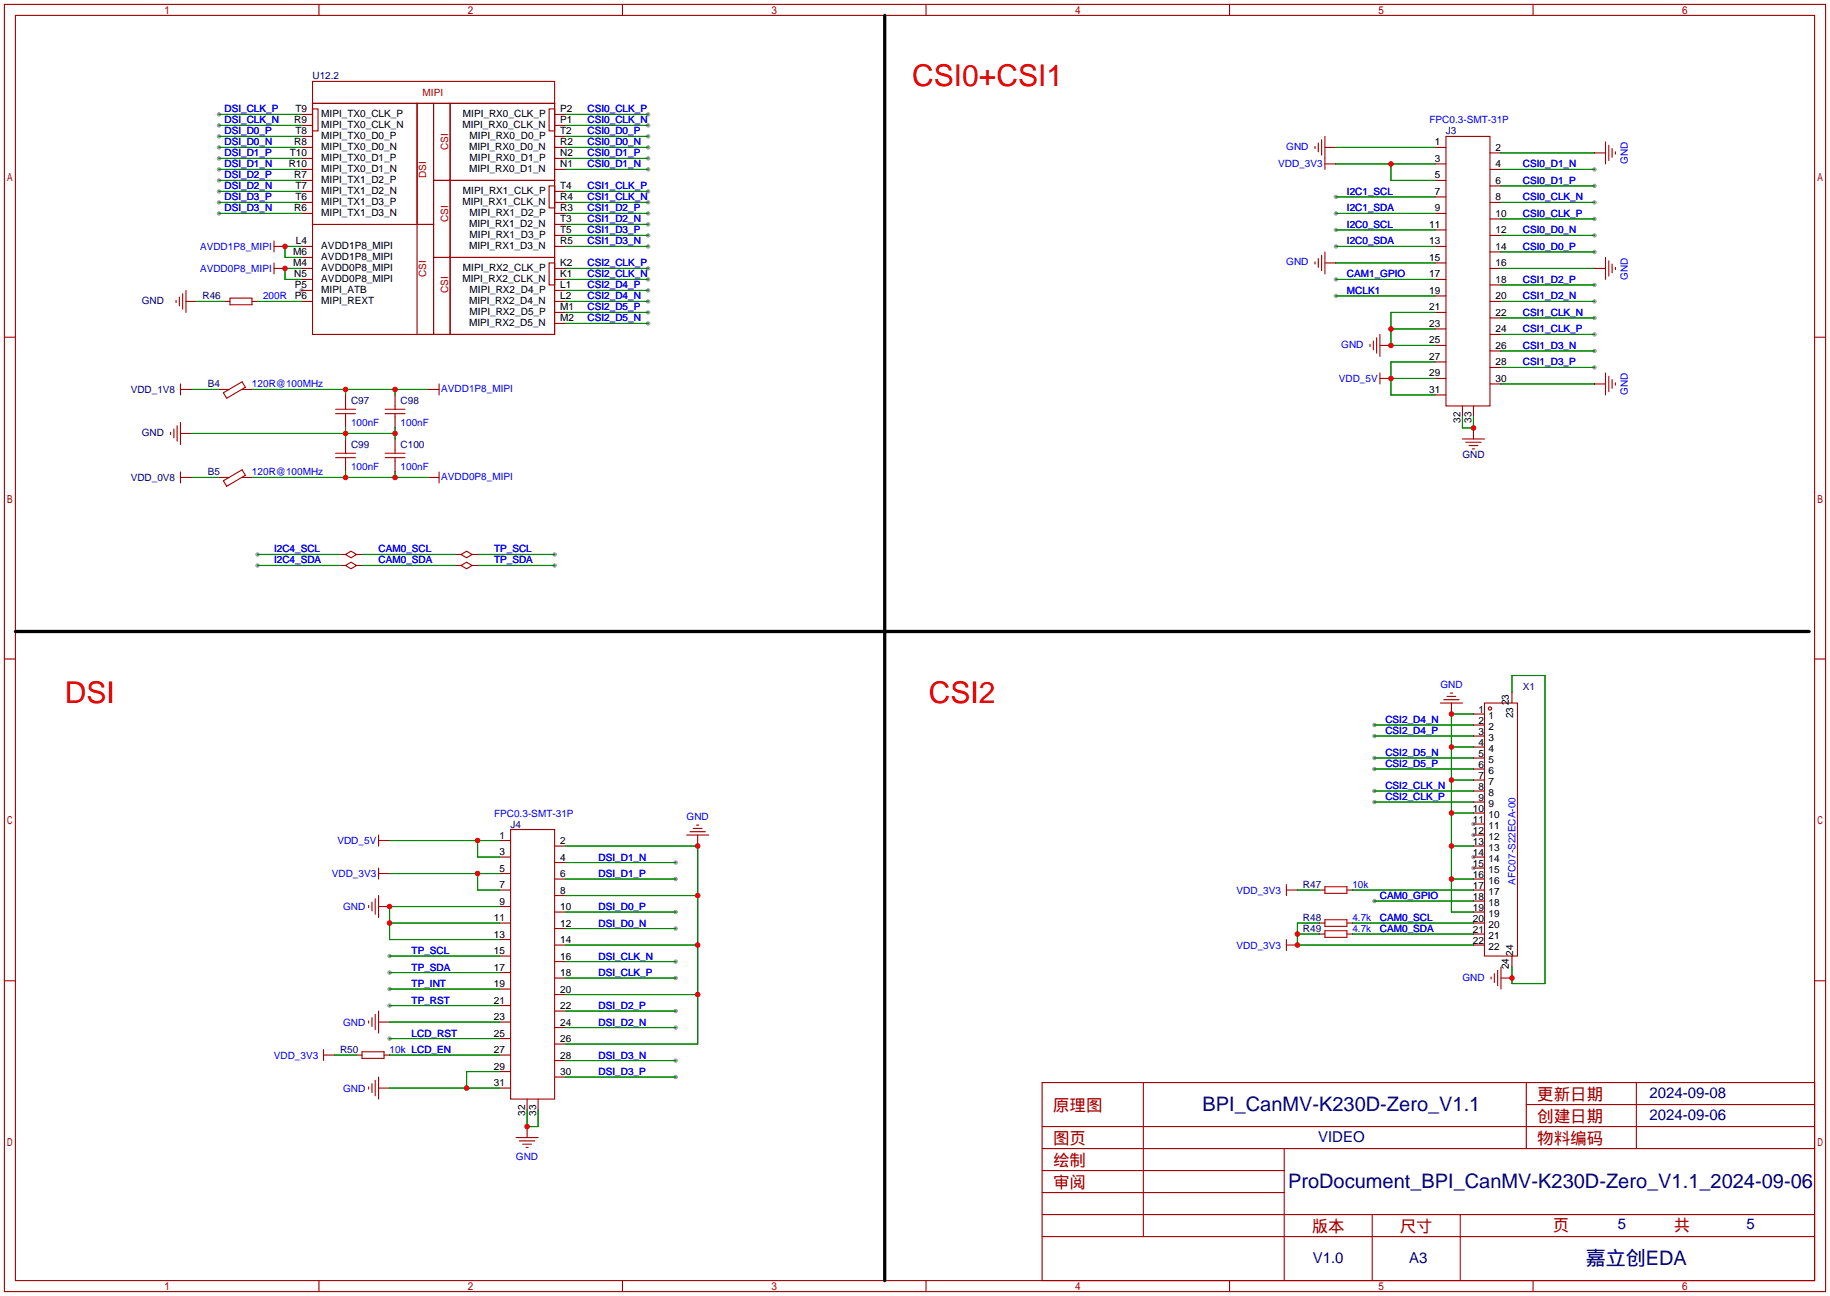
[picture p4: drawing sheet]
<svg xmlns="http://www.w3.org/2000/svg" width="422mm" height="299mm" viewBox="0 0 422 299" stroke-linecap="round" stroke-linejoin="round" font-family="sans-serif">
<g fill="#999">
<circle cx="69.6" cy="67.1" r=".51"/>
<circle cx="340.1" cy="190.2" r=".51"/>
<circle cx="340.1" cy="192.8" r=".51"/>
<circle cx="340.1" cy="197.9" r=".51"/>
<circle cx="340.1" cy="200.4" r=".51"/>
<circle cx="368" cy="39.1" r=".51"/>
<circle cx="368" cy="42.9" r=".51"/>
<circle cx="368" cy="46.7" r=".51"/>
<circle cx="368" cy="50.5" r=".51"/>
<circle cx="368" cy="54.4" r=".51"/>
<circle cx="368" cy="81" r=".51"/>
<circle cx="368" cy="84.8" r=".51"/>
<circle cx="368" cy="73.4" r=".51"/>
<circle cx="368" cy="77.2" r=".51"/>
<circle cx="368" cy="65.8" r=".51"/>
<circle cx="368" cy="69.6" r=".51"/>
<circle cx="368" cy="58.2" r=".51"/>
<circle cx="156" cy="214.4" r=".51"/>
<circle cx="156" cy="210.6" r=".51"/>
<circle cx="156" cy="202.9" r=".51"/>
<circle cx="156" cy="199.1" r=".51"/>
<circle cx="89.9" cy="239.8" r=".51"/>
<circle cx="89.9" cy="232.2" r=".51"/>
<circle cx="89.9" cy="228.3" r=".51"/>
<circle cx="89.9" cy="224.5" r=".51"/>
<circle cx="89.9" cy="220.7" r=".51"/>
<circle cx="156" cy="225.8" r=".51"/>
<circle cx="156" cy="222" r=".51"/>
<circle cx="156" cy="248.7" r=".51"/>
<circle cx="156" cy="244.9" r=".51"/>
<circle cx="156" cy="237.2" r=".51"/>
<circle cx="156" cy="233.4" r=".51"/>
<circle cx="128" cy="128" r=".51"/>
<circle cx="128" cy="130.6" r=".51"/>
<circle cx="317.2" cy="167.4" r=".51"/>
<circle cx="317.2" cy="169.9" r=".51"/>
<circle cx="317.2" cy="175" r=".51"/>
<circle cx="317.2" cy="177.5" r=".51"/>
<circle cx="317.2" cy="182.6" r=".51"/>
<circle cx="317.2" cy="185.2" r=".51"/>
<circle cx="317.2" cy="208" r=".51"/>
<circle cx="149.6" cy="26.4" r=".51"/>
<circle cx="149.6" cy="29" r=".51"/>
<circle cx="149.6" cy="31.5" r=".51"/>
<circle cx="149.6" cy="34" r=".51"/>
<circle cx="149.6" cy="36.6" r=".51"/>
<circle cx="149.6" cy="39.1" r=".51"/>
<circle cx="50.5" cy="26.4" r=".51"/>
<circle cx="50.5" cy="29" r=".51"/>
<circle cx="50.5" cy="31.5" r=".51"/>
<circle cx="50.5" cy="34" r=".51"/>
<circle cx="50.5" cy="36.6" r=".51"/>
<circle cx="50.5" cy="39.1" r=".51"/>
<circle cx="50.5" cy="41.7" r=".51"/>
<circle cx="50.5" cy="44.2" r=".51"/>
<circle cx="50.5" cy="46.7" r=".51"/>
<circle cx="50.5" cy="49.3" r=".51"/>
<circle cx="149.6" cy="44.2" r=".51"/>
<circle cx="149.6" cy="46.7" r=".51"/>
<circle cx="149.6" cy="49.3" r=".51"/>
<circle cx="149.6" cy="51.8" r=".51"/>
<circle cx="149.6" cy="54.4" r=".51"/>
<circle cx="149.6" cy="56.9" r=".51"/>
<circle cx="149.6" cy="62" r=".51"/>
<circle cx="149.6" cy="64.5" r=".51"/>
<circle cx="149.6" cy="67.1" r=".51"/>
<circle cx="149.6" cy="69.6" r=".51"/>
<circle cx="149.6" cy="72.1" r=".51"/>
<circle cx="149.6" cy="74.7" r=".51"/>
<circle cx="308.4" cy="53.1" r=".51"/>
<circle cx="308.4" cy="56.9" r=".51"/>
<circle cx="308.4" cy="64.5" r=".51"/>
<circle cx="308.4" cy="49.3" r=".51"/>
<circle cx="308.4" cy="45.5" r=".51"/>
<circle cx="59.4" cy="130.6" r=".51"/>
<circle cx="59.4" cy="128" r=".51"/>
<circle cx="308.4" cy="68.3" r=".51"/>
</g>
<g fill="none" stroke="#a10000" stroke-width=".25">
<path d="M1 1h420.4v297.2h-420.4zM3.6 3.6h415.2v292.1h-415.2zM72.1 18.8h55.9v5.1h-55.9zM73.6 1v2.6M143.7 1v2.6M213.7 1v2.6M283.8 1v2.6M353.9 1v2.6M72.1 23.9h55.9v53.3h-55.9zM72.1 23.9h24.2v27.9h-24.2zM72.1 25.1h1.3v5.1h-1.3zM96.3 23.9h3.8v27.9h-3.8z"/>
<path d="M100.1 23.9h3.8v17.8h-3.8zM103.9 23.9h24.1v17.8h-24.1zM126.7 25.1h1.3v5.1h-1.3zM303.5 33.8v.5M304.3 33v2.1M305.1 32.3v3.5M305.8 31.5v7.6M305.8 34h2.6M305.8 37.8h2.6M333.8 31.5h10.1v62.2h-10.1zM368 35.3h2.6M370.6 32.8v5"/>
<path d="M371.3 33.5v3.6M372.1 34.3v2M372.9 35.1v.5M63.2 56.9h2.6M63.2 55.6v2.6M96.3 51.8h3.8v25.4h-3.8zM100.1 59.4h3.8v17.8h-3.8zM100.1 41.7h3.8v17.7h-3.8zM103.9 41.7h24.1v17.7h-24.1zM103.9 59.4h24.1v17.8h-24.1zM126.7 42.9h1.3v5.1h-1.3zM304.3 59.7v2"/>
<path d="M305.1 58.9v3.6M305.8 58.2v5M370.6 59.4v5.1M1 77.9h2.6M40.6 69.3v.6M41.4 68.6v2M42.2 67.8v3.6M42.9 67.1v5M53.1 68.8h5.1v1.6h-5.1zM63.2 62h2.6M63.2 60.7v2.5M126.7 60.7h1.3v5.1h-1.3z"/>
<path d="M303.5 60.5v.5M305.8 60.7h2.6M316.2 79.5v.5M317 78.7v2.1M317.8 78v3.5M318.5 77.2v5.1M318.5 79.8h2.6M368 62h2.6M371.3 60.2v3.6M372.1 61v2M372.9 61.7v.5M418.8 77.9h2.6"/>
<path d="M39.4 99.8v.5M40.1 99.1v2M40.9 98.3v3.6M41.7 88.6v2.6M41.7 97.5v5.1M41.7 89.9h1.2M51.6 90.7l4.3-2.6 .7 1.3-4.3 2.5zM77.5 95.5h4.5M77.5 94.5h4.5M79.8 93.7v.8M79.8 95.5v.8M88.9 95.5h4.6"/>
<path d="M88.9 94.5h4.6M91.2 93.7v.8M91.2 95.5v.8M98.8 89.9h2.5M101.3 88.6v2.6M318.5 87.4h2.6M318.5 86.1v2.5M368 88.6h2.6M370.6 86.1v5.1M371.3 86.9v3.5M372.1 87.6v2.1M372.9 88.4v.5"/>
<path d="M41.7 109v2.5M41.7 110.2h1.2M51.6 111l4.3-2.5 .7 1.2-4.3 2.6zM77.5 105.7h4.5M77.5 104.6h4.5M79.8 103.9v.7M79.8 105.7v.7M88.9 105.7h4.6M88.9 104.6h4.6M91.2 103.9v.7M91.2 105.7v.7M98.8 110.2h2.5"/>
<path d="M101.3 109v2.5M337.6 101.3h5M338.3 102.1h3.6M339.1 102.9h2M339.9 103.6h.5M79.8 128l1.2-.7 1.3 .7-1.3 .8zM79.8 130.6l1.2-.8 1.3 .8-1.3 .7zM106.4 128l1.3-.7 1.3 .7-1.3 .8zM106.4 130.6l1.3-.8 1.3 .8-1.3 .7zM1 152.1h2.6M418.8 152.1h2.6M332.5 162.3h5.1"/>
<path d="M333.2 161.5h3.6M334 160.8h2M334.8 160h.5M335 162.3v2.5M342.6 162.3h7.7v58.4h-7.7zM87.4 192.8v2.5M87.4 194.1h2.5M117.9 191.5h10.1v62.2h-10.1zM158.5 192.8h5.1M159.3 192h3.5M160 191.3h2.1M160.8 190.5h.5"/>
<path d="M161 192.8v2.5M85.1 209v.5M85.9 208.3v2M86.6 207.5v3.6M87.4 200.4v2.5M87.4 206.8v5M87.4 209.3h2.5M87.4 201.7h2.5M296.9 218.2h2.6M296.9 204.2v2.6M296.9 216.9v2.6M296.9 205.5h2.6"/>
<path d="M305.8 204.7h5.1v1.5h-5.1zM305.8 212.3h5.1v1.6h-5.1zM305.8 214.9h5.1v1.5h-5.1zM1 226.4h2.6M85.1 235.7v.5M85.9 234.9v2.1M86.6 234.2v3.5M87.4 233.4v5.1M87.4 236h2.5M344.2 225.6v.5M344.9 224.8v2M345.7 224v3.6"/>
<path d="M346.5 225.8h2.5M346.5 223.3v5M418.8 226.4h2.6M74.7 243.6h2.5M74.7 242.3v2.6M83.6 242.8h5v1.5h-5zM85.1 251v.5M85.9 250.2v2M86.6 249.4v3.6M87.4 251.2h2.5M87.4 248.7v5M240.5 249.9h178.3v45.8h-178.3z"/>
<path d="M263.9 249.9v35.6M352.3 249.9v15.3M352.3 255h66.5M377.7 249.9v15.3M119.1 262.6h5.1M119.9 263.4h3.5M120.6 264.2h2.1M121.4 264.9h.5M121.7 260.1v2.5M240.5 270.3h55.9M240.5 265.2h178.3M240.5 275.3h55.9"/>
<path d="M240.5 260.1h178.3M296.4 265.2v30.5M73.6 295.7v2.5M143.7 295.7v2.5M213.7 295.7v2.5M240.5 285.5h178.3M240.5 280.4h178.3M283.8 295.7v2.5M316.7 280.4v15.3M337.1 280.4v15.3M353.9 295.7v2.5"/>
<circle cx="343.9" cy="163.6" r=".38"/>
</g>
<g fill="none" stroke="#870000" stroke-width=".25">
<path d="M69.6 34h2.5M69.6 39.1h2.5M69.6 29h2.5M69.6 31.5h2.5M69.6 26.4h2.5M69.6 36.6h2.5M128 34h2.6M128 39.1h2.6M128 29h2.6M128 31.5h2.6M128 26.4h2.6M128 36.6h2.6"/>
<path d="M308.4 34h.1M308.4 37.8h.1M331.2 34h2.6M331.2 37.8h2.6M343.9 35.3h2.6M343.9 39.1h2.6M368 35.3h.1M65.8 56.9h.1M69.6 41.7h2.5M69.6 46.7h2.5M69.6 49.3h2.5M69.6 56.9h2.5"/>
<path d="M69.6 59.4h2.5M69.6 44.2h2.5M128 46.7h2.6M128 49.3h2.6M128 54.4h2.6M128 56.9h2.6M128 44.2h2.6M128 51.8h2.6M331.2 41.7h2.6M331.2 45.5h2.6M331.2 49.3h2.6M331.2 53.1h2.6"/>
<path d="M331.2 56.9h2.6M343.9 42.9h2.6M343.9 46.7h2.6M343.9 50.5h2.6M343.9 54.4h2.6M343.9 58.2h2.6M42.9 69.6h2.6M51.8 69.6h1.3M58.2 69.6h1.2M65.8 62h.1M69.6 62h2.5M69.6 64.5h2.5"/>
<path d="M69.6 69.6h2.5M69.6 67.1h2.5M128 62h2.6M128 64.5h2.6M128 69.6h2.6M128 72.1h2.6M128 67.1h2.6M128 74.7h2.6M308.4 60.7h.1M321.1 79.8h.1M331.2 60.7h2.6M331.2 64.5h2.6"/>
<path d="M331.2 68.3h2.6M331.2 72.1h2.6M331.2 75.9h2.6M331.2 79.8h2.6M343.9 62h2.6M343.9 65.8h2.6M343.9 69.6h2.6M343.9 73.4h2.6M343.9 77.2h2.6M368 62h.1M42.9 89.9h1.3M50.5 89.9h2.3"/>
<path d="M55.9 89.9h2.3M79.8 91.2v2.5M79.8 96.3v2.5M91.2 91.2v2.5M91.2 96.3v2.5M98.8 89.9h.1M321.1 87.4h.1M331.2 83.6h2.6M331.2 87.4h2.6M331.2 91.2h2.6M337.6 93.7v2.6M340.1 93.7v2.6"/>
<path d="M340.1 98.8v2.5M343.9 81h2.6M343.9 84.8h2.6M343.9 88.6h2.6M368 88.6h.1M41.7 100.1h2.5M42.9 110.2h1.3M50.5 110.2h2.3M55.9 110.2h2.3M79.8 101.3v2.6M79.8 106.4v2.6M91.2 101.3v2.6"/>
<path d="M91.2 106.4v2.6M98.8 110.2h.1M78.5 128h1.3M78.5 130.6h1.3M82.3 128h1.3M82.3 130.6h1.3M105.2 128h1.2M105.2 130.6h1.2M109 128h1.2M109 130.6h1.2M349 159.8v2.5M335 164.8h.1"/>
<path d="M340.1 164.8h2.5M340.1 167.4h2.5M340.1 169.9h2.5M340.1 172.5h2.5M340.1 175h2.5M340.1 177.5h2.5M89.9 194.1h.1M115.3 194.1h2.6M115.3 197.9h2.6M128 195.3h2.6M128 199.1h2.6M161 195.3h.1"/>
<path d="M340.1 195.3h2.5M340.1 197.9h2.5M340.1 180.1h2.5M340.1 182.6h2.5M340.1 185.2h2.5M340.1 187.7h2.5M340.1 190.2h2.5M340.1 192.8h2.5M89.9 201.7h.1M89.9 209.3h.1M115.3 201.7h2.6M115.3 205.5h2.6"/>
<path d="M115.3 209.3h2.6M115.3 213.1h2.6M115.3 216.9h2.6M128 202.9h2.6M128 206.8h2.6M128 210.6h2.6M128 214.4h2.6M128 218.2h2.6M299.5 205.5h.1M299.5 218.2h.1M304.5 205.5h1.3M304.5 213.1h1.3"/>
<path d="M304.5 215.6h1.3M310.9 205.5h1.3M310.9 213.1h1.3M310.9 215.6h1.3M340.1 202.9h2.5M340.1 205.5h2.5M340.1 210.6h2.5M340.1 213.1h2.5M340.1 218.2h2.5M340.1 215.6h2.5M340.1 200.4h2.5M340.1 208h2.5"/>
<path d="M89.9 236h.1M115.3 220.7h2.6M115.3 224.5h2.6M115.3 228.3h2.6M115.3 232.2h2.6M115.3 236h2.6M115.3 239.8h2.6M128 222h2.6M128 225.8h2.6M128 229.6h2.6M128 233.4h2.6M128 237.2h2.6"/>
<path d="M349 220.7v2.6M349 225.8h.1M77.2 243.6h.1M82.3 243.6h1.3M88.6 243.6h1.3M89.9 251.2h.1M115.3 243.6h2.6M115.3 247.4h2.6M115.3 251.2h2.6M121.7 253.7v2.6M124.2 253.7v2.6M128 241h2.6"/>
<path d="M128 244.9h2.6M128 248.7h2.6M121.7 260.1h.1"/>
</g>
<g fill="none" stroke="#008700" stroke-width=".25">
<path d="M50.5 39.1h19.1M50.5 26.4h19.1M50.5 29h19.1M50.5 31.5h19.1M50.5 34h19.1M50.5 36.6h19.1M130.6 39.1h19M130.6 26.4h19M130.6 29h19M130.6 31.5h19M130.6 34h19M130.6 36.6h19"/>
<path d="M308.4 34h22.8M308.4 37.8h22.8M321.1 37.8v3.9h10.1M346.5 39.1h21.5M346.5 35.3h21.5M50.5 46.7h19.1M50.5 41.7h19.1M50.5 44.2h19.1M50.5 49.3h19.1M69.6 56.9h-3.8v2.5h3.8M130.6 46.7h19M130.6 54.4h19"/>
<path d="M130.6 44.2h19M130.6 49.3h19M130.6 56.9h19M130.6 51.8h19M308.4 49.3h22.8M308.4 56.9h22.8M308.4 53.1h22.8M308.4 45.5h22.8M346.5 42.9h21.5M346.5 46.7h21.5M346.5 50.5h21.5M346.5 54.4h21.5"/>
<path d="M346.5 58.2h21.5M45.5 69.6h6.3M59.4 69.6h10.2M69.6 62h-3.8v2.5h3.8M130.6 69.6h19M130.6 62h19M130.6 64.5h19M130.6 67.1h19M130.6 72.1h19M130.6 74.7h19M308.4 64.5h22.8M308.4 60.7h22.8"/>
<path d="M308.4 68.3h22.8M321.1 75.9h10.1M331.2 72.1h-10.1v7.7h10.1M346.5 73.4h21.5M346.5 77.2h21.5M346.5 65.8h21.5M346.5 69.6h21.5M346.5 62h21.5M44.2 89.9h6.3M58.2 89.9h40.6M79.8 89.9v1.3M79.8 98.8v2.5"/>
<path d="M91.2 89.9v1.3M91.2 98.8v2.5M321.1 87.4h10.1M331.2 83.6h-10.1v7.6h10.1M337.6 96.3v2.5h2.5v-2.5M346.5 81h21.5M346.5 84.8h21.5M346.5 88.6h21.5M44.2 110.2h6.3M44.2 100.1h47M58.2 110.2h40.6M79.8 109v1.2"/>
<path d="M91.2 109v1.2M59.4 128h19.1M59.4 130.6h19.1M83.6 128h21.6M83.6 130.6h21.6M110.2 128h17.8M110.2 130.6h17.8M349 159.8v-3.8h7.6v71.1h-7.6v-3.8M317.2 167.4h22.9M317.2 169.9h22.9M317.2 175h22.9M317.2 177.5h22.9"/>
<path d="M335 172.5h5.1M340.1 164.8h-5.1v45.8h5.1M89.9 194.1h25.4M110.2 194.1v3.8h5.1M130.6 199.1h25.4M130.6 195.3h30.4v45.7h-30.4M317.2 182.6h22.9M317.2 185.2h22.9M335 195.3h5.1M335 180.1h5.1M335 187.7h5.1M89.9 201.7h25.4"/>
<path d="M89.9 213.1h25.4M110.2 201.7v3.8h5.1M115.3 209.3h-25.4v7.6h25.4M130.6 214.4h25.4M130.6 210.6h25.4M130.6 202.9h25.4M130.6 218.2h30.4M130.6 206.8h30.4M299.5 205.5h5M299.5 215.6h5M304.5 213.1h-5v5.1h40.6M312.2 205.5h27.9"/>
<path d="M312.2 213.1h27.9M312.2 215.6h27.9M317.2 208h22.9M335 202.9h5.1M89.9 239.8h25.4M89.9 232.2h25.4M89.9 228.3h25.4M89.9 224.5h25.4M89.9 220.7h25.4M89.9 236h25.4M130.6 225.8h25.4M130.6 222h25.4"/>
<path d="M130.6 237.2h25.4M130.6 233.4h25.4M130.6 229.6h30.4M77.2 243.6h5.1M89.9 251.2h25.4M89.9 243.6h25.4M115.3 247.4h-7.6v3.8M121.7 256.3v3.8h2.5v-3.8M130.6 248.7h25.4M130.6 244.9h25.4"/>
</g>
<path d="M204.2 3.6v292.1M3.6 145.8h414" fill="none" stroke="#000" stroke-width=".76"/>
<g fill="#c00">
<circle cx="107.7" cy="251.2" r=".63"/>
<circle cx="110.2" cy="194.1" r=".63"/>
<circle cx="161" cy="195.3" r=".63"/>
<circle cx="161" cy="229.6" r=".63"/>
<circle cx="161" cy="218.2" r=".63"/>
<circle cx="161" cy="206.8" r=".63"/>
<circle cx="110.2" cy="201.7" r=".63"/>
<circle cx="121.7" cy="260.1" r=".63"/>
<circle cx="335" cy="195.3" r=".63"/>
<circle cx="335" cy="202.9" r=".63"/>
<circle cx="335" cy="164.8" r=".63"/>
<circle cx="335" cy="172.5" r=".63"/>
<circle cx="335" cy="180.1" r=".63"/>
<circle cx="335" cy="187.7" r=".63"/>
<circle cx="299.5" cy="218.2" r=".63"/>
<circle cx="299.5" cy="215.6" r=".63"/>
<circle cx="65.8" cy="56.9" r=".63"/>
<circle cx="65.8" cy="62" r=".63"/>
<circle cx="79.8" cy="89.9" r=".63"/>
<circle cx="91.2" cy="89.9" r=".63"/>
<circle cx="79.8" cy="100.1" r=".63"/>
<circle cx="91.2" cy="100.1" r=".63"/>
<circle cx="91.2" cy="110.2" r=".63"/>
<circle cx="79.8" cy="110.2" r=".63"/>
<circle cx="321.1" cy="87.4" r=".63"/>
<circle cx="321.1" cy="37.8" r=".63"/>
<circle cx="321.1" cy="79.8" r=".63"/>
<circle cx="321.1" cy="75.9" r=".63"/>
<circle cx="89.9" cy="209.3" r=".63"/>
<circle cx="89.9" cy="213.1" r=".63"/>
<circle cx="340.1" cy="98.8" r=".63"/>
<circle cx="349" cy="225.8" r=".63"/>
</g>
<g font-size="6.9" fill="#f00">
<text x="210.6" y="19.9">CSI0+CSI1</text>
<text x="15" y="162.2">DSI</text>
<text x="214.4" y="162.2">CSI2</text>
</g>
<g font-size="4.6" fill="#000080">
<text x="277.5" y="256.4">BPI_CanMV-K230D-Zero_V1.1</text>
<text x="297.3" y="274.2">ProDocument_BPI_CanMV-K230D-Zero_V1.1_2024-09-06</text>
<text x="366" y="292">嘉立创EDA</text>
</g>
<g font-size="3.8" fill="#a00000">
<text x="243.1" y="256.5">原理图</text>
<text x="354.8" y="254">更新日期</text>
<text x="354.8" y="259.1">创建日期</text>
<text x="243.1" y="269.2">绘制</text>
<text x="243.1" y="264.2">图页</text>
<text x="354.8" y="264.2">物料编码</text>
<text x="243.1" y="274.3">审阅</text>
<text x="302.8" y="284.5">版本</text>
<text x="323.1" y="284.5">尺寸</text>
<text x="358.4" y="284.2">页</text>
<text x="386.3" y="284.2">共</text>
</g>
<g font-size="3.5" fill="#000080">
<text x="380.7" y="253.5">2024-09-08</text>
<text x="304.2" y="263.7">VIDEO</text>
<text x="380.7" y="258.6">2024-09-06</text>
<text x="373.4" y="283.7">5</text>
<text x="403.2" y="283.7">5</text>
<text x="303" y="291.6">V1.0</text>
<text x="325.3" y="291.6">A3</text>
</g>
<g font-size="2.3" fill="#000080">
<text x="72.1" y="18.3">U12.2</text>
<text x="333.8" y="31">J3</text>
<text x="32.7" y="70.3">GND</text>
<text x="46.7" y="69.1">R46</text>
<text x="48" y="89.5">B4</text>
<text x="30.2" y="90.7">VDD_1V8</text>
<text x="81" y="93.3">C97</text>
<text x="92.5" y="93.3">C98</text>
<text x="32.7" y="100.8">GND</text>
<text x="81" y="103.4">C99</text>
<text x="92.5" y="103.4">C100</text>
<text x="337.5" y="105.8">GND</text>
<text x="30.2" y="111">VDD_0V8</text>
<text x="48" y="109.8">B5</text>
<text x="351.5" y="159.3">X1</text>
<text x="117.9" y="191.1">J4</text>
<text x="300.7" y="205">R47</text>
<text x="300.7" y="212.6">R48</text>
<text x="300.7" y="215.2">R49</text>
<text x="78.5" y="243.1">R50</text>
</g>
<g font-size="2.3" fill="#a00000">
<text x="97.5" y="22.1">MIPI</text>
<text x="103.4" y="34.7" transform="rotate(-90 103.4 34.7)">CSI</text>
<text x="98.3" y="41" transform="rotate(-90 98.3 41)">DSI</text>
<text x="103.4" y="51.2" transform="rotate(-90 103.4 51.2)">CSI</text>
<text x="98.3" y="63.9" transform="rotate(-90 98.3 63.9)">CSI</text>
<text x="103.4" y="67.7" transform="rotate(-90 103.4 67.7)">CSI</text>
</g>
<g font-size="2.3" fill="#00f">
<text x="51.8" y="26">DSI_CLK_P</text>
<text x="51.8" y="28.5">DSI_CLK_N</text>
<text x="135.6" y="26">CSI0_CLK_P</text>
<text x="135.6" y="28.5">CSI0_CLK_N</text>
<text x="329.9" y="28.5">FPC0.3-SMT-31P</text>
<text x="51.8" y="31">DSI_D0_P</text>
<text x="51.8" y="33.6">DSI_D0_N</text>
<text x="135.6" y="31">CSI0_D0_P</text>
<text x="135.6" y="33.6">CSI0_D0_N</text>
<text x="296.9" y="34.6">GND</text>
<text x="51.8" y="36.1">DSI_D1_P</text>
<text x="51.8" y="38.7">DSI_D1_N</text>
<text x="51.8" y="41.2">DSI_D2_P</text>
<text x="135.6" y="36.1">CSI0_D1_P</text>
<text x="135.6" y="38.7">CSI0_D1_N</text>
<text x="295" y="38.7">VDD_3V3</text>
<text x="351.5" y="38.7">CSI0_D1_N</text>
<text x="375.7" y="37.9" transform="rotate(-90 375.7 37.9)">GND</text>
<text x="51.8" y="43.7">DSI_D2_N</text>
<text x="51.8" y="46.3">DSI_D3_P</text>
<text x="135.6" y="43.7">CSI1_CLK_P</text>
<text x="135.6" y="46.3">CSI1_CLK_N</text>
<text x="310.9" y="45">I2C1_SCL</text>
<text x="351.5" y="42.5">CSI0_D1_P</text>
<text x="351.5" y="46.3">CSI0_CLK_N</text>
<text x="51.8" y="48.8">DSI_D3_N</text>
<text x="135.6" y="48.8">CSI1_D2_P</text>
<text x="135.6" y="51.4">CSI1_D2_N</text>
<text x="135.6" y="53.9">CSI1_D3_P</text>
<text x="310.9" y="52.6">I2C0_SCL</text>
<text x="310.9" y="48.8">I2C1_SDA</text>
<text x="351.5" y="50.1">CSI0_CLK_P</text>
<text x="351.5" y="53.9">CSI0_D0_N</text>
<text x="46.2" y="57.7">AVDD1P8_MIPI</text>
<text x="135.6" y="56.4">CSI1_D3_N</text>
<text x="310.9" y="56.4">I2C0_SDA</text>
<text x="351.5" y="57.7">CSI0_D0_P</text>
<text x="46.2" y="62.8">AVDD0P8_MIPI</text>
<text x="135.6" y="61.5">CSI2_CLK_P</text>
<text x="135.6" y="64.1">CSI2_CLK_N</text>
<text x="296.9" y="61.3">GND</text>
<text x="310.9" y="64.1">CAM1_GPIO</text>
<text x="351.5" y="65.3">CSI1_D2_P</text>
<text x="375.7" y="64.5" transform="rotate(-90 375.7 64.5)">GND</text>
<text x="60.7" y="69.1">200R</text>
<text x="135.6" y="66.6">CSI2_D4_P</text>
<text x="135.6" y="69.1">CSI2_D4_N</text>
<text x="135.6" y="71.7">CSI2_D5_P</text>
<text x="310.9" y="67.9">MCLK1</text>
<text x="351.5" y="69.1">CSI1_D2_N</text>
<text x="135.6" y="74.2">CSI2_D5_N</text>
<text x="351.5" y="72.9">CSI1_CLK_N</text>
<text x="351.5" y="76.8">CSI1_CLK_P</text>
<text x="309.6" y="80.3">GND</text>
<text x="351.5" y="80.6">CSI1_D3_N</text>
<text x="58.2" y="89.5">120R@100MHz</text>
<text x="309" y="88.2">VDD_5V</text>
<text x="351.5" y="84.4">CSI1_D3_P</text>
<text x="101.9" y="90.5">AVDD1P8_MIPI</text>
<text x="375.7" y="91.2" transform="rotate(-90 375.7 91.2)">GND</text>
<text x="81" y="98.3">100nF</text>
<text x="92.5" y="98.3">100nF</text>
<text x="58.2" y="109.8">120R@100MHz</text>
<text x="81" y="108.5">100nF</text>
<text x="92.5" y="108.5">100nF</text>
<text x="101.9" y="110.8">AVDD0P8_MIPI</text>
<text x="63.2" y="130.1">I2C4_SDA</text>
<text x="63.2" y="127.6">I2C4_SCL</text>
<text x="87.4" y="130.1">CAM0_SDA</text>
<text x="87.4" y="127.6">CAM0_SCL</text>
<text x="114" y="127.6">TP_SCL</text>
<text x="114" y="130.1">TP_SDA</text>
<text x="332.5" y="158.8">GND</text>
<text x="319.8" y="166.9">CSI2_D4_N</text>
<text x="319.8" y="169.5">CSI2_D4_P</text>
<text x="319.8" y="174.5">CSI2_D5_N</text>
<text x="319.8" y="177.1">CSI2_D5_P</text>
<text x="319.8" y="182.2">CSI2_CLK_N</text>
<text x="319.8" y="184.7">CSI2_CLK_P</text>
<text x="114" y="188.5">FPC0.3-SMT-31P</text>
<text x="158.5" y="189.3">GND</text>
<text x="77.9" y="194.9">VDD_5V</text>
<text x="76.6" y="202.5">VDD_3V3</text>
<text x="138.2" y="202.5">DSI_D1_P</text>
<text x="138.2" y="198.7">DSI_D1_N</text>
<text x="285.4" y="206.3">VDD_3V3</text>
<text x="312.2" y="205">10k</text>
<text x="318.5" y="207.6">CAM0_GPIO</text>
<text x="349.8" y="204.2" transform="rotate(-90 349.8 204.2)">AFC07-S22ECA-00</text>
<text x="79.2" y="210.1">GND</text>
<text x="138.2" y="213.9">DSI_D0_N</text>
<text x="138.2" y="210.1">DSI_D0_P</text>
<text x="312.2" y="212.6">4.7k</text>
<text x="312.2" y="215.2">4.7k</text>
<text x="318.5" y="212.6">CAM0_SCL</text>
<text x="318.5" y="215.2">CAM0_SDA</text>
<text x="95" y="220.3">TP_SCL</text>
<text x="138.2" y="221.5">DSI_CLK_N</text>
<text x="285.4" y="219">VDD_3V3</text>
<text x="95" y="227.9">TP_INT</text>
<text x="95" y="224.1">TP_SDA</text>
<text x="138.2" y="225.3">DSI_CLK_P</text>
<text x="337.5" y="226.4">GND</text>
<text x="95" y="231.7">TP_RST</text>
<text x="138.2" y="233">DSI_D2_P</text>
<text x="79.2" y="236.8">GND</text>
<text x="95" y="239.3">LCD_RST</text>
<text x="138.2" y="236.8">DSI_D2_N</text>
<text x="63.2" y="244.4">VDD_3V3</text>
<text x="89.9" y="243.1">10k LCD_EN</text>
<text x="138.2" y="244.4">DSI_D3_N</text>
<text x="138.2" y="248.2">DSI_D3_P</text>
<text x="79.2" y="252">GND</text>
<text x="119.1" y="267.8">GND</text>
</g>
<g font-size="2.3">
<text x="67.9" y="28.5">R9</text>
<text x="68.2" y="26">T9</text>
<text x="74.2" y="29.6">MIPI_TX0_CLK_N</text>
<text x="74.2" y="27.1">MIPI_TX0_CLK_P</text>
<text x="106.7" y="29.6">MIPI_RX0_CLK_N</text>
<text x="106.9" y="27.1">MIPI_RX0_CLK_P</text>
<text x="129.3" y="28.5">P1</text>
<text x="129.3" y="26">P2</text>
<text x="67.9" y="33.6">R8</text>
<text x="68.2" y="31">T8</text>
<text x="74.2" y="34.7">MIPI_TX0_D0_N</text>
<text x="74.2" y="32.2">MIPI_TX0_D0_P</text>
<text x="108.3" y="34.7">MIPI_RX0_D0_N</text>
<text x="108.4" y="32.2">MIPI_RX0_D0_P</text>
<text x="129.3" y="33.6">R2</text>
<text x="129.3" y="31">T2</text>
<text x="331.2" y="33.6">1</text>
<text x="345.2" y="34.8">2</text>
<text x="66.6" y="38.7">R10</text>
<text x="66.9" y="36.1">T10</text>
<text x="67.9" y="41.2">R7</text>
<text x="74.2" y="39.8">MIPI_TX0_D1_N</text>
<text x="74.2" y="37.3">MIPI_TX0_D1_P</text>
<text x="108.3" y="39.8">MIPI_RX0_D1_N</text>
<text x="108.4" y="37.3">MIPI_RX0_D1_P</text>
<text x="129.3" y="38.7">N1</text>
<text x="129.3" y="36.1">N2</text>
<text x="331.2" y="37.4">3</text>
<text x="331.2" y="41.2">5</text>
<text x="345.2" y="38.7">4</text>
<text x="68.2" y="46.3">T6</text>
<text x="68.2" y="43.7">T7</text>
<text x="74.2" y="42.3">MIPI_TX1_D2_P</text>
<text x="74.2" y="47.4">MIPI_TX1_D3_P</text>
<text x="74.2" y="44.9">MIPI_TX1_D2_N</text>
<text x="106.7" y="47.4">MIPI_RX1_CLK_N</text>
<text x="106.9" y="44.9">MIPI_RX1_CLK_P</text>
<text x="129.3" y="46.3">R4</text>
<text x="129.3" y="43.7">T4</text>
<text x="331.2" y="45">7</text>
<text x="345.2" y="42.5">6</text>
<text x="345.2" y="46.3">8</text>
<text x="67.9" y="48.8">R6</text>
<text x="74.2" y="50">MIPI_TX1_D3_N</text>
<text x="108.3" y="52.5">MIPI_RX1_D2_N</text>
<text x="108.4" y="50">MIPI_RX1_D2_P</text>
<text x="129.3" y="48.8">R3</text>
<text x="129.3" y="51.4">T3</text>
<text x="129.3" y="53.9">T5</text>
<text x="329.9" y="52.6">11</text>
<text x="331.2" y="48.8">9</text>
<text x="345.2" y="50.1">10</text>
<text x="345.2" y="53.9">12</text>
<text x="67.7" y="59">M6</text>
<text x="68.3" y="56.4">L4</text>
<text x="74.2" y="57.6">AVDD1P8_MIPI</text>
<text x="108.3" y="57.6">MIPI_RX1_D3_N</text>
<text x="108.4" y="55">MIPI_RX1_D3_P</text>
<text x="129.3" y="56.4">R5</text>
<text x="329.9" y="56.4">13</text>
<text x="345.2" y="57.7">14</text>
<text x="67.7" y="61.5">M4</text>
<text x="67.9" y="64.1">N5</text>
<text x="74.2" y="62.7">AVDD0P8_MIPI</text>
<text x="74.2" y="60.1">AVDD1P8_MIPI</text>
<text x="74.2" y="65.2">AVDD0P8_MIPI</text>
<text x="106.7" y="65.2">MIPI_RX2_CLK_N</text>
<text x="106.9" y="62.7">MIPI_RX2_CLK_P</text>
<text x="129.3" y="64.1">K1</text>
<text x="129.3" y="61.5">K2</text>
<text x="329.9" y="60.2">15</text>
<text x="329.9" y="64.1">17</text>
<text x="345.2" y="61.5">16</text>
<text x="345.2" y="65.3">18</text>
<text x="68" y="66.6">P5</text>
<text x="68" y="69.1">P6</text>
<text x="74.2" y="67.7">MIPI_ATB</text>
<text x="74.2" y="70.3">MIPI_REXT</text>
<text x="108.3" y="70.3">MIPI_RX2_D4_N</text>
<text x="108.4" y="67.7">MIPI_RX2_D4_P</text>
<text x="129.3" y="66.6">L1</text>
<text x="129.3" y="69.1">L2</text>
<text x="129.3" y="71.7">M1</text>
<text x="329.9" y="67.9">19</text>
<text x="329.9" y="71.7">21</text>
<text x="345.2" y="69.1">20</text>
<text x="108.3" y="75.4">MIPI_RX2_D5_N</text>
<text x="108.4" y="72.8">MIPI_RX2_D5_P</text>
<text x="129.3" y="74.2">M2</text>
<text x="329.9" y="75.5">23</text>
<text x="345.2" y="72.9">22</text>
<text x="345.2" y="76.8">24</text>
<text x="329.9" y="79.3">25</text>
<text x="329.9" y="83.1">27</text>
<text x="345.2" y="80.6">26</text>
<text x="329.9" y="86.9">29</text>
<text x="345.2" y="84.4">28</text>
<text x="345.2" y="88.2">30</text>
<text x="329.9" y="90.7">31</text>
<text x="337.1" y="97.6" transform="rotate(-90 337.1 97.6)">32</text>
<text x="339.6" y="97.6" transform="rotate(-90 339.6 97.6)">33</text>
<text x="341.2" y="164.6">1</text>
<text x="341.2" y="167.2">2</text>
<text x="343.6" y="165.9">1</text>
<text x="348.3" y="162.8" transform="rotate(-90 348.3 162.8)">23</text>
<text x="349.3" y="165.9" transform="rotate(-90 349.3 165.9)">23</text>
<text x="341.2" y="169.7">3</text>
<text x="341.2" y="172.2">4</text>
<text x="343.6" y="168.4">2</text>
<text x="343.6" y="171">3</text>
<text x="343.6" y="173.5">4</text>
<text x="341.2" y="174.8">5</text>
<text x="341.2" y="177.3">6</text>
<text x="341.2" y="179.9">7</text>
<text x="343.6" y="176">5</text>
<text x="343.6" y="178.6">6</text>
<text x="341.2" y="182.4">8</text>
<text x="341.2" y="184.9">9</text>
<text x="343.6" y="181.1">7</text>
<text x="343.6" y="183.7">8</text>
<text x="340" y="187.5">10</text>
<text x="340" y="190">11</text>
<text x="343.6" y="186.2">9</text>
<text x="343.6" y="188.7">10</text>
<text x="343.6" y="191.3">11</text>
<text x="115.3" y="193.6">1</text>
<text x="115.3" y="197.4">3</text>
<text x="129.3" y="194.9">2</text>
<text x="340" y="192.6">12</text>
<text x="340" y="195.1">13</text>
<text x="340" y="197.6">14</text>
<text x="343.6" y="193.8">12</text>
<text x="343.6" y="196.4">13</text>
<text x="115.3" y="201.2">5</text>
<text x="129.3" y="198.7">4</text>
<text x="129.3" y="202.5">6</text>
<text x="340" y="200.2">15</text>
<text x="340" y="202.7">16</text>
<text x="343.6" y="198.9">14</text>
<text x="343.6" y="201.4">15</text>
<text x="343.6" y="204">16</text>
<text x="115.3" y="205">7</text>
<text x="115.3" y="208.8">9</text>
<text x="129.3" y="206.3">8</text>
<text x="340" y="205.3">17</text>
<text x="340" y="207.8">18</text>
<text x="343.6" y="206.5">17</text>
<text x="343.6" y="209.1">18</text>
<text x="114" y="212.6">11</text>
<text x="129.3" y="210.1">10</text>
<text x="129.3" y="213.9">12</text>
<text x="340" y="210.3">19</text>
<text x="340" y="212.9">20</text>
<text x="340" y="215.4">21</text>
<text x="343.6" y="211.6">19</text>
<text x="343.6" y="214.1">20</text>
<text x="114" y="216.5">13</text>
<text x="114" y="220.3">15</text>
<text x="129.3" y="217.7">14</text>
<text x="129.3" y="221.5">16</text>
<text x="340" y="218">22</text>
<text x="343.6" y="216.7">21</text>
<text x="343.6" y="219.2">22</text>
<text x="349.3" y="220.7" transform="rotate(-90 349.3 220.7)">24</text>
<text x="114" y="224.1">17</text>
<text x="114" y="227.9">19</text>
<text x="129.3" y="225.3">18</text>
<text x="348.3" y="223.8" transform="rotate(-90 348.3 223.8)">24</text>
<text x="114" y="231.7">21</text>
<text x="129.3" y="229.2">20</text>
<text x="129.3" y="233">22</text>
<text x="114" y="235.5">23</text>
<text x="114" y="239.3">25</text>
<text x="129.3" y="236.8">24</text>
<text x="114" y="243.1">27</text>
<text x="129.3" y="240.6">26</text>
<text x="129.3" y="244.4">28</text>
<text x="114" y="246.9">29</text>
<text x="114" y="250.7">31</text>
<text x="129.3" y="248.2">30</text>
<text x="121.2" y="257.6" transform="rotate(-90 121.2 257.6)">32</text>
<text x="123.7" y="257.6" transform="rotate(-90 123.7 257.6)">33</text>
</g>
</svg>
